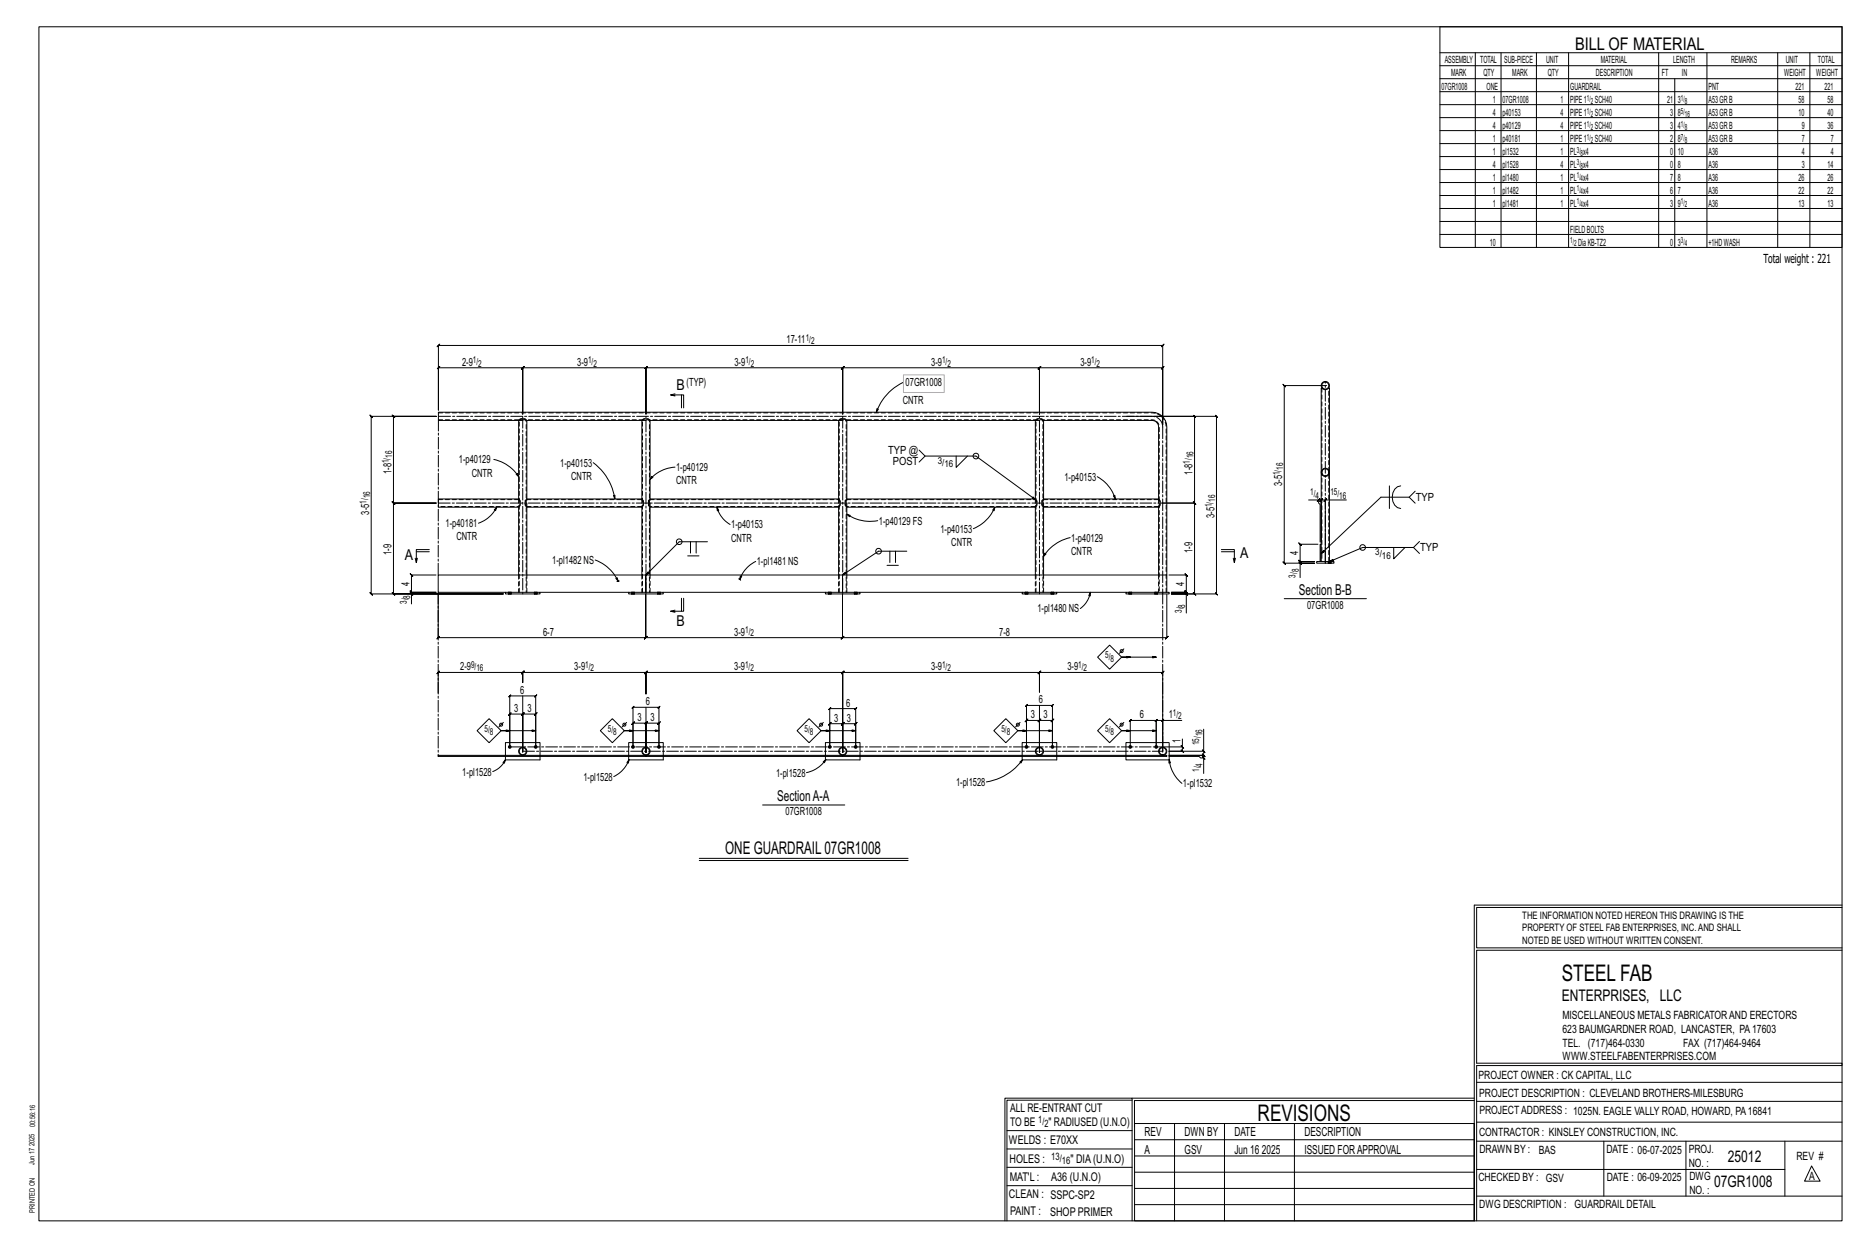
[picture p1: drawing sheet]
<svg xmlns="http://www.w3.org/2000/svg" width="914mm" height="610mm" viewBox="0 0 914 610" stroke-linecap="round" stroke-linejoin="round" font-family="sans-serif">
<g fill="none" stroke="#000" stroke-width=".49">
<path d="M19 13h883v584h-883zM705 13h197v108h-197zM705 26h197M705 32h197M705 39h197M722 26v95M735 26v95M752 26v95M768 26v95M812 26v95M820 39v82M836 26v95"/>
<path d="M870 26v95M886 26v95M705 45h197M705 51h197M705 58h197M705 64h197M705 70h197M705 77h197M705 83h197M705 89h197M705 96h197M705 102h197"/>
<path d="M705 108h197M705 115h197M215 169l-1 1 1-2v1h354v1l1-2-1 1v39v-28l1-1-1 2v-1h-60v-1l-1 2 1-1v23v-23v-1l-1 2 1-1h-96v-1l-1 2 1-1v23v-23v-1l-1 2 1-1h-97l1-1-1 2v-1v23v-23l1-1-1 2v-1h-60l1-1-2 2 1-1v23v-23l1-1-2 2 1-1h-41v-1l-1 2 1-1v21zM330 194l-2-1h7v7M330 193h-2M334 193v7M429 200h1l-1 2zM442 187a26 26 0 0 0-13 15M647 190v76M649 189h-20l-1-1 1 1v87l-1-1 1 1h14h-7v7M650 190h1v85l2-1h-1l-1 1 16-7h25l3-3M181 203l1 1h32h-21l-1-1 1 1v42l-1-1 1 2v-1h21h-21l-1-1 1 2v-1v45l-1-1 1 1h53h-64l-1-1 1 1v-87z"/>
<path d="M254 206h-39v-4h349a7 7 0 0 1 7 7v72M258 206h56M318 206h93M415 206h92M511 206h53h2l1 3v35M552 204h43v-1l1 1h-1v87v-1l1 1h-1h-22M565 204h20l-1-1 1 1v42h-1l1 1v-1h-16h16l-1-1 1 2v-1v45l-1-1 1 1h-12h8v9M242 225a19 19 0 0 1 12 8M253 232l1 1zM290 226a27 27 0 0 1 11 18M319 233l1 1-2 1zM330 229a18 18 0 0 0-12 6"/>
<path d="M450 220l3 3h25l29 21M453 223l-3 3M468 223v6l6-6M537 233a18 18 0 0 1 9 11M680 238v11M686 238a6 6 0 0 0-4 5 6 6 0 0 0 4 6M215 244h39l1 1v2l-1 1h-39zM243 248v2l-1-1zM243 248a16 16 0 0 1-9 8M254 244v-38l1-1h2l1 1v38M254 248v33M258 244l-1 1v2l1 1h56l1-1v-2l-1-1"/>
<path d="M258 244h56M258 248v33M300 242h1v2zM314 248v33M318 244v-38l-1-1h-2l-1 1v38M318 244h92l1 1v2l-1 1h-92l-1-1v-2zM318 248v33M351 248l1 2h-1zM351 248a14 14 0 0 0 6 9M411 248v33M414 244h93l1 1v2l-1 1h-92l-1-1v-2zM415 252h1v1z"/>
<path d="M415 244v-38l-1-1h-3v1v38M415 252a20 20 0 0 0 15 3M415 248v33M487 248v2h-1zM487 248a19 19 0 0 1-11 11M507 248v33M511 244l-1 1v2l1 1h56l1-1v-2l-1-1M511 244h56M511 244v-38l-1-1h-2l-1 1v38M511 248v33M545 243l1-1v2zM567 248v33"/>
<path d="M641 245h4v1l1 1v18M645 245h2h-1l1-1v1v20v-20h-1l1-1v1h2M646 244l-1 1zM648 245l1-1zM659 245h-10v31M690 243l3 3M693 240l-3 3h-14l-29 28M203 273l1 2M204 270h6M210 269h-6v6v-2M291 274a20 20 0 0 1 12 10M337 272h5"/>
<path d="M338 265v6M341 265v6M346 265h-14l-16 16M370 275a15 15 0 0 0-8 9M434 277h6M436 270v5M438 270v5M444 270h-14l-18 11M511 271h1l-1 1zM524 263a21 21 0 0 0-13 9M598 269h6v6l1-2M598 270h6"/>
<path d="M604 273v2M636 275l1 1zM645 266h-9l1 1-1-1v9v-1l1 1h-1h7h-7v-1l1 1h-1v1M646 266h1v9h-1zM646 275h-1v1h8v-1h-6M650 275h.1M650 276h.1M652 275h.1M652 276h.1M682 268v5l6-5M692 268l3 3M201 290l1 1z"/>
<path d="M213 281h-12l1 1-1-1v9v-1l1 1h-1h12h-12v-1l1 1h-1v1M215 291v21l-1 1 1-2v1h101l-1 1 2-2-1 1v-21v21l-1 1 2-2-1 1h96v1l1-2-1 1v-21v21v1l1-2-1 1h159v1l1-2-1 1v-21M246 291h-45v4M247 290h17v1h-17zM247 290h-32v-9h101v9v-9h96v9v-9h159v9M249 290h.1M249 291h.1M250 290h.1M250 291h.1M262 290h.1M262 291h.1M263 290h.1"/>
<path d="M263 291h.1M264 290h44M301 283h1l1 1zM303 284h-1M303 284h.1M308 290h17v1h-17zM309 290h.1M309 291h.1M311 290h.1M311 291h.1M322 290h.1M322 291h.1"/>
<path d="M323 290h.1M323 291h.1M325 290h79M330 299h-2M334 293v6M335 293v6h-7l2 1M362 283v1M362 284h1M362 282h1l-1 2zM404 290h17v1h-17zM406 290h.1M406 291h.1"/>
<path d="M407 290h.1M407 291h.1M418 290h.1M418 291h.1M420 290h.1M420 291h.1M421 290h79M500 290h17v1h-17zM502 290h.1M502 291h.1M503 290h.1M503 291h.1"/>
<path d="M515 290h.1M515 291h.1M516 290h.1M516 291h.1M517 290h34M534 290v2l-1-1zM534 290a12 12 0 0 1-5 8M551 290h21v1h-21zM553 290h.1M553 291h.1M554 290h.1M554 291h.1"/>
<path d="M565 290h.1M565 291h.1M567 290h.1M567 291h.1M572 281h9h-1l1 1v-1v9l-1-1 1 1h-8h8l-1-1 1 1v1M580 290l1 1zM629 293h40M543 316l6 6-6 5-6-5zM550 317l-2 3M215 339v-10l-1 1 1-2v1h41l-1 1 2-2-1 1v5v-5l-1 1 2-2-1 1h60v1l1-2-1 1v11v-11v1l1-2-1 1h97l-1 1 1-2v1v39v-39l-1 1 1-2v1h96l-1 1 1-2v1v10v-10l-1 1 1-2v1h60v1l1-2-1 1v39v-16h9M553 322h-4h17M239 352l6 5-6 6-5-6z"/>
<path d="M246 353l-2 3M250 340l-1 1 1-1h12v1l1-1h-1v25v-16h1l-1 1v-1h-6h1l-2 1 1-1v19v-19h1l-2 1 1-1h-6l-1 1 1-1v16zM250 357h-5h17M256 340v28zM300 352l6 5-6 6-6-6zM307 353l-2 3M309 347l1-1h13l-1 1 1-1v19v-11v-1l-1 1h1h-7l1-1-1 1v14v-14l1-1-1 1h-6l1-1-2 1h1v11v-19zM310 357h-4h17M316 346v22zM390 357l6-5 6 5-6 6zM403 353l-2 3M406 347l1-1-1 1h13h-1l1-1v1v18v-11l1-1-2 2 1-1h-6v-1l-1 2 1-1v14v-14v-1l-1 2 1-1h-7l1-1-1 2v-1v11z"/>
<path d="M406 357h-4h17M486 357l6-5 6 5-6 6zM499 353l-2 3M502 345v1l1-1h-1h13v1l1-1h-1v20v-13h1l-1 1v-1h-6l-1 1 1-1v16v-16l-1 1 1-1h-7h1l-1 1v-1v13zM502 357h-4h17M509 345v23zM537 357l6-5 6 5-6 6zM550 353l-2 3M553 357h-4h17M569 352h1l-1 1zM569 352h-3l-1 1 1-1v13v-13l-1 1 1-1h-13h1l-1 1v-1v13M589 357v11h-17h7l-1-1 1 1v-3"/>
<path d="M215 370h101h-101zM247 372v1h-1zM247 372a11 11 0 0 1-6 5M247 370v-7h17v7M247 370v2h17v-2M308 370v-7h17v7M308 370v2h17v-2M308 372v1h-1zM308 372a15 15 0 0 1-8 8M316 370h96h-96zM403 373l1-1v1zM404 370v-7h17v7"/>
<path d="M404 370v2h17v-2M404 372a15 15 0 0 1-9 6M412 370h159h-159zM499 373l2-1-1 1zM500 370v-7h17v7M500 370v2h17v-2M501 372a27 27 0 0 1-18 11M572 370h15l1 1h1v7M572 363h-21v7M572 372l1 1h-1zM572 372a17 17 0 0 0 7 11M572 364v8h-21v-2"/>
<path d="M578 365l1 1zM579 362v3h-12M589 370l1 1zM589 367l1 1zM589 368v2v-1l1 1h-1h-17h17v-1l1 1h-1v1M373 394h41M342 420h103M342 421h103M722 443v154M722 443h180M902 444h-179v20h179M902 465h-179v55h179v1h-179v76"/>
<path d="M554 538h-61v59M554 537h168M722 538h-167v13M723 539h179M723 530h179M493 553h61M555 550h167v47h-167zM555 558h167M575 550v47M599 550v47M634 550v47M723 549h179"/>
<path d="M723 558h179M785 558v27M825 558v27M874 558v27M493 571h61M493 562h61M555 573h167M555 566h167M723 572h151M887 570l4 8h-8zM492 597v-60h62v60M493 580h61"/>
<path d="M555 589h167M555 581h167M723 585h179"/>
<circle cx="649" cy="189" r="1.7"/>
<circle cx="649" cy="189" r="2"/>
<circle cx="478" cy="223" r="1.4"/>
<circle cx="649" cy="231" r="1.7"/>
<circle cx="649" cy="231" r="2"/>
<circle cx="332" cy="265" r="1.4"/>
<circle cx="430" cy="270" r="1.4"/>
<circle cx="667" cy="268" r="1.4"/>
<circle cx="549" cy="319" r=".7"/>
<circle cx="245" cy="355" r=".7"/>
<circle cx="306" cy="355" r=".7"/>
<circle cx="402" cy="355" r=".7"/>
<circle cx="498" cy="355" r=".7"/>
<circle cx="549" cy="355" r=".7"/>
<circle cx="256" cy="368" r="1.7"/>
<circle cx="256" cy="368" r="2"/>
<circle cx="316" cy="368" r="2"/>
<circle cx="316" cy="368" r="1.7"/>
<circle cx="413" cy="368" r="2"/>
<circle cx="413" cy="368" r="1.7"/>
<circle cx="509" cy="368" r="2"/>
<circle cx="509" cy="368" r="1.7"/>
<circle cx="569" cy="368" r="2"/>
<circle cx="569" cy="368" r="1.7"/>
</g>
<g fill="#000" stroke="#000" stroke-width=".49">
<circle cx="250" cy="365" r=".7"/>
<circle cx="262" cy="365" r=".7"/>
<circle cx="310" cy="365" r=".7"/>
<circle cx="323" cy="365" r=".7"/>
<circle cx="406" cy="365" r=".7"/>
<circle cx="419" cy="365" r=".7"/>
<circle cx="502" cy="365" r=".7"/>
<circle cx="515" cy="365" r=".7"/>
<circle cx="553" cy="365" r=".7"/>
<circle cx="566" cy="365" r=".7"/>
</g>
<g fill="none" stroke="#000" stroke-width=".49" stroke-dasharray="2 1.4">
<path d="M647 190v85M215 205h349l2 1M254 206h4M254 206v-1M254 205h1M255 205h.1M256 205l2 1v84M314 206h4M315 206v-1M315 205h.1M315 205h1M316 205h.1"/>
<path d="M317 205l1 1v84M411 206h4M411 206v-1M411 205h.1M411 205h1M412 205h.1M413 205l1 1v84M507 206h4M507 206v-1M507 205h1M508 205h.1M509 205l2 1v84"/>
<path d="M565 202h-350M566 206l1 3v81M568 203l-3-1M647 232h.1M647 230h.1M650 232h.1M650 230h.1M651 231h.1M215 244l39 1M254 244v4M254 245h.1M254 245h1"/>
<path d="M255 247l-1 1h-39M257 246l1-2M257 247h.1M258 248l-1-1M258 248h.1M258 244h56M258 248v-4M314 244v1M314 248h-56M314 244v4M314 245h.1M314 248h.1"/>
<path d="M314 245h1M315 245h.1M315 245v1M315 247l-1 1M317 246l1-2M317 247h.1M318 247h-1M318 248v-1M318 248h.1M318 244h92M318 248v-4M410 244l1 1"/>
<path d="M410 248h-92M411 244v4M411 245h.1M411 248h-1M411 245v1M411 247v1M414 246v-2M414 247h.1M414 248v-1M414 248h.1M414 244h93M415 248v-4"/>
<path d="M507 244v1M507 248h-93M507 244v4M507 245h.1M507 248h.1M507 245h1M508 245v1M508 247l-1 1M510 246l1-2M510 247h.1M511 248l-1-1M511 248h.1"/>
<path d="M511 244h56M511 248v-4M567 244v1M567 248h-56M567 244v4M567 245h.1M567 248h.1M567 245h1M568 245v1M568 247l-1 1M650 275v1M650 275h.1"/>
<path d="M650 275v-85M651 275l-1 1M651 275h.1M651 275v1zM651 276h.1M651 275v1M651 275h1M652 276h-1M652 276v-1M249 290v1M249 290h.1M250 290v1z"/>
<path d="M250 290l-1 1M250 291h-1M250 290v1M250 290h.1M250 291h.1M250 291v-1M254 281v9M254 290v-84M258 290v-9M262 290v1M262 290h.1M262 290v1z"/>
<path d="M262 291h.1M263 290v1M263 290h.1M263 291h.1M263 291v-1M309 290v1M309 290h.1M310 290l-1 1M310 290v1zM310 291h.1M310 290v1M310 290h1"/>
<path d="M311 291h-1M311 291v-1M314 281v9M315 290v-84M318 290v-9M322 290v1M322 290h.1M323 290v1zM323 290l-1 1M323 291h-1M323 290v1M323 290h.1"/>
<path d="M323 291h.1M323 291v-1M406 290v1M406 290h.1M406 290v1zM406 291h.1M407 290v1M407 290h.1M407 291h.1M407 291v-1M411 281v9M411 290v-84"/>
<path d="M415 290v-9M418 290v1M418 290h.1M419 290l-1 1M419 290v1zM419 291h.1M419 290v1M419 290h1M420 291h-1M420 291v-1M502 290v1M502 290h.1"/>
<path d="M502 290l1 1zM502 291h.1M503 290v1M503 290h.1M503 291h.1M503 291v-1M507 281v9M507 290v-84M511 290v-9M515 290v1M515 290h.1M515 290v1z"/>
<path d="M515 291h.1M516 290v1M516 290h.1M516 291h.1M516 291v-1M553 290v1M553 290h.1M553 290l1 1zM553 291h.1M554 290v1M554 290h.1M554 291h.1"/>
<path d="M554 291v-1M565 290v1M565 290h.1M566 290l-1 1M566 290v1zM566 290v1M566 291h.1M567 290h.1M567 291h.1M567 291v-1M567 281v9M571 290v-81a7 7 0 0 0-3-6"/>
<path d="M247 370h.1M256 366h.1M264 370h.1M308 370h.1M316 366h.1M325 370h.1M404 370h.1M413 366h.1M421 370h.1M500 370h.1M509 366h.1M517 370h.1"/>
<path d="M551 370h.1M569 369h.1"/>
</g>
<path d="M442 183h20v9h-20z" fill="none" stroke="#f0f" stroke-width=".5"/>
<g fill="none" stroke="#000" stroke-width=".49" stroke-dasharray="5.8 1 1 1">
<path d="M256 204v87M413 204v87M564 204h-349M569 209v82M569 209v-2l-2-2-3-1M215 246h354M649 276v-89M215 281v-75M215 290v80M316 291v-87M509 291v-87M569 290v79"/>
<path d="M250 365h316M256 368h313"/>
</g>
<g font-size="11.2">
<text x="764" y="480">STEEL FAB</text>
<text x="616" y="548">REVISIONS</text>
</g>
<g font-size="8.6">
<text x="771" y="24">BILL OF MATERIAL</text>
<text x="355" y="418">ONE GUARDRAIL07GR1008</text>
</g>
<g font-size="7.9">
<text x="765" y="490">ENTERPRISES, LLC</text>
<text x="846" y="569">25012</text>
<text x="839" y="581">07GR1008</text>
</g>
<g font-size="7.3">
<text x="331" y="191">B</text>
<text x="198" y="274">A</text>
<text x="607" y="273">A</text>
<text x="636" y="291">Section B-B</text>
<text x="331" y="306">B</text>
<text x="380" y="392">SectionA-A</text>
</g>
<g font-size="6.1">
<text x="863" y="129">Total weight : 221</text>
<text x="560" y="556">REV</text>
<text x="580" y="556">DWN BY</text>
<text x="604" y="556">DATE</text>
<text x="639" y="556">DESCRIPTION</text>
<text x="560" y="564">A</text>
<text x="580" y="564">GSV</text>
<text x="604" y="564">Jun 16</text>
<text x="618" y="564">2025</text>
<text x="639" y="564">ISSUED FORAPPROVAL</text>
</g>
<g font-size="5.9">
<text x="494" y="560">WELDS : E70XX</text>
<text x="494" y="569">HOLES :</text>
<text x="524" y="569">&quot; DIA(U.N.O)</text>
<text x="494" y="578">MAT'L :</text>
<text x="515" y="578">A36 (U.N.O)</text>
<text x="494" y="586">CLEAN : SSPC-SP2</text>
<text x="495" y="595">PAINT :</text>
<text x="514" y="595">SHOP PRIMER</text>
</g>
<g font-size="5.8">
<text x="494" y="544">ALL RE-ENTRANT CUT</text>
<text x="494" y="551">TO BE</text>
<text x="513" y="551">&quot; RADIUSED (U.N.O)</text>
</g>
<g font-size="5.6">
<text x="765" y="499">MISCELLANEOUS METALS FABRICATORAND ERECTORS</text>
<text x="765" y="505">623 BAUMGARDNER ROAD, LANCASTER, PA17603</text>
<text x="765" y="512">TEL. (717)464-0330</text>
<text x="824" y="512">FAX (717)464-9464</text>
<text x="765" y="519">WWW.STEELFABENTERPRISES.COM</text>
<text x="724" y="528">PROJECT OWNER : CK CAPITAL, LLC</text>
<text x="724" y="537">PROJECT DESCRIPTION : CLEVELAND BROTHERS-MILESBURG</text>
<text x="724" y="545">PROJECTADDRESS : 1025N. EAGLE VALLY ROAD, HOWARD, PA16841</text>
<text x="724" y="556">CONTRACTOR : KINSLEY CONSTRUCTION, INC.</text>
<text x="724" y="564">DRAWN BY :</text>
<text x="753" y="564">BAS</text>
<text x="786" y="564">DATE : 06-07-2025</text>
<text x="827" y="564">PROJ.</text>
<text x="879" y="568">REV #</text>
<text x="827" y="571">NO. :</text>
<text x="724" y="578">CHECKED BY : GSV</text>
<text x="787" y="578">DATE : 06-09-2025</text>
<text x="827" y="578">DWG</text>
<text x="886" y="578">A</text>
<text x="827" y="584">NO. :</text>
<text x="724" y="591">DWG DESCRIPTION : GUARDRAIL DETAIL</text>
</g>
<g font-size="5.5">
<text x="385" y="168">17-11</text>
<text x="226" y="179">2-9</text>
<text x="283" y="179">3-9</text>
<text x="360" y="179">3-9</text>
<text x="456" y="179">3-9</text>
<text x="529" y="179">3-9</text>
<text x="336" y="189">(TYP)</text>
<text x="443" y="189">07GR1008</text>
<text x="442" y="198">CNTR</text>
<text x="225" y="227">1-p40129</text>
<text x="435" y="222">TYP @</text>
<text x="437" y="228">POST</text>
<text x="192" y="232" transform="rotate(-90 192 232)">1-8</text>
<text x="231" y="233">CNTR</text>
<text x="274" y="228">1-p40153</text>
<text x="331" y="230">1-p40129</text>
<text x="584" y="232" transform="rotate(-90 584 232)">1-8</text>
<text x="280" y="235">CNTR</text>
<text x="331" y="237">CNTR</text>
<text x="521" y="235">1-p40153</text>
<text x="628" y="238" transform="rotate(-90 628 238)">3-5</text>
<text x="693" y="245">TYP</text>
<text x="181" y="252" transform="rotate(-90 181 252)">3-5</text>
<text x="218" y="258">1-p40181</text>
<text x="430" y="257">1-p40129 FS</text>
<text x="594" y="253" transform="rotate(-90 594 253)">3-5</text>
<text x="358" y="259">1-p40153</text>
<text x="460" y="261">1-p40153</text>
<text x="223" y="264">CNTR</text>
<text x="358" y="265">CNTR</text>
<text x="466" y="267">CNTR</text>
<text x="524" y="265">1-p40129</text>
<text x="695" y="270">TYP</text>
<text x="192" y="272" transform="rotate(-90 192 272)">1-9</text>
<text x="270" y="276">1-pl1482 NS</text>
<text x="524" y="271">CNTR</text>
<text x="584" y="271" transform="rotate(-90 584 271)">1-9</text>
<text x="635" y="272" transform="rotate(-90 635 272)">4</text>
<text x="370" y="277">1-pl1481 NS</text>
<text x="200" y="287" transform="rotate(-90 200 287)">4</text>
<text x="580" y="287" transform="rotate(-90 580 287)">4</text>
<text x="508" y="300">1-pl1480 NS</text>
<text x="640" y="298">07GR1008</text>
<text x="266" y="311">6-7</text>
<text x="359" y="311">3-9</text>
<text x="489" y="311">7-8</text>
<text x="225" y="328">2-9</text>
<text x="281" y="328">3-9</text>
<text x="359" y="328">3-9</text>
<text x="456" y="328">3-9</text>
<text x="523" y="328">3-9</text>
<text x="255" y="339">6</text>
<text x="316" y="345">6</text>
<text x="414" y="346">6</text>
<text x="509" y="344">6</text>
<text x="252" y="348">3</text>
<text x="258" y="348">3</text>
<text x="312" y="353">3</text>
<text x="318" y="353">3</text>
<text x="408" y="353">3</text>
<text x="415" y="353">3</text>
<text x="505" y="351">3</text>
<text x="511" y="351">3</text>
<text x="558" y="351">6</text>
<text x="572" y="351">1</text>
<text x="578" y="364" transform="rotate(-90 578 364)">1</text>
<text x="226" y="379">1-pl1528</text>
<text x="286" y="382">1-pl1528</text>
<text x="380" y="380">1-pl1528</text>
<text x="468" y="384">1-pl1528</text>
<text x="579" y="385">1-pl1532</text>
<text x="384" y="399">07GR1008</text>
</g>
<g font-size="5">
<text x="745" y="450">THE INFORMATION NOTED HEREON THIS DRAWING IS THE</text>
<text x="745" y="456">PROPERTY OF STEEL FAB ENTERPRISES, INC.AND SHALL</text>
<text x="745" y="462">NOTED BE USED WITHOUT WRITTEN CONSENT.</text>
<text x="508" y="550">1/</text>
<text x="511" y="551">2</text>
<text x="515" y="568">13/</text>
<text x="520" y="570">16</text>
</g>
<g font-size="4.9">
<text x="707" y="31">ASSEMBLY</text>
<text x="725" y="31">TOTAL</text>
<text x="736" y="31">SUB-PIECE</text>
<text x="757" y="31">UNIT</text>
<text x="784" y="31">MATERIAL</text>
<text x="819" y="31">LENGTH</text>
<text x="847" y="31">REMARKS</text>
<text x="874" y="31">UNIT</text>
<text x="890" y="31">TOTAL</text>
<text x="710" y="37">MARK</text>
<text x="726" y="37">QTY</text>
<text x="740" y="37">MARK</text>
<text x="758" y="37">QTY</text>
<text x="781" y="37">DESCRIPTION</text>
<text x="814" y="37">FT</text>
<text x="823" y="37">IN</text>
<text x="873" y="37">WEIGHT</text>
<text x="889" y="37">WEIGHT</text>
<text x="706" y="44">07GR1008</text>
<text x="728" y="44">ONE</text>
<text x="769" y="44">GUARDRAIL</text>
<text x="836" y="44">PNT</text>
<text x="879" y="44">221</text>
<text x="893" y="44">221</text>
<text x="731" y="50">1</text>
<text x="736" y="50">07GR1008</text>
<text x="764" y="50">1</text>
<text x="769" y="50">PIPE1</text>
<text x="781" y="50">SCH40</text>
<text x="816" y="50">21</text>
<text x="821" y="50">3</text>
<text x="836" y="50">A53GRB</text>
<text x="880" y="50">58</text>
<text x="895" y="50">58</text>
<text x="731" y="57">4</text>
<text x="736" y="57">p40153</text>
<text x="764" y="57">4</text>
<text x="769" y="57">PIPE1</text>
<text x="781" y="57">SCH40</text>
<text x="818" y="57">3</text>
<text x="821" y="57">8</text>
<text x="836" y="57">A53GRB</text>
<text x="880" y="57">10</text>
<text x="895" y="57">40</text>
<text x="731" y="63">4</text>
<text x="736" y="63">p40129</text>
<text x="764" y="63">4</text>
<text x="769" y="63">PIPE1</text>
<text x="781" y="63">SCH40</text>
<text x="818" y="63">3</text>
<text x="821" y="63">4</text>
<text x="836" y="63">A53GRB</text>
<text x="882" y="63">9</text>
<text x="895" y="63">36</text>
<text x="731" y="69">1</text>
<text x="736" y="69">p40181</text>
<text x="764" y="69">1</text>
<text x="769" y="69">PIPE1</text>
<text x="781" y="69">SCH40</text>
<text x="818" y="69">2</text>
<text x="821" y="69">8</text>
<text x="836" y="69">A53GRB</text>
<text x="882" y="69">7</text>
<text x="896" y="69">7</text>
<text x="731" y="76">1</text>
<text x="736" y="76">pl1532</text>
<text x="764" y="76">1</text>
<text x="769" y="76">PL x4</text>
<text x="818" y="76">0</text>
<text x="821" y="76">10</text>
<text x="836" y="76">A36</text>
<text x="882" y="76">4</text>
<text x="896" y="76">4</text>
<text x="731" y="82">4</text>
<text x="736" y="82">pl1528</text>
<text x="764" y="82">4</text>
<text x="769" y="82">PL x4</text>
<text x="818" y="82">0</text>
<text x="821" y="82">8</text>
<text x="836" y="82">A36</text>
<text x="882" y="82">3</text>
<text x="895" y="82">14</text>
<text x="731" y="88">1</text>
<text x="736" y="88">pl1480</text>
<text x="764" y="88">1</text>
<text x="769" y="88">PL x4</text>
<text x="818" y="88">7</text>
<text x="821" y="88">8</text>
<text x="836" y="88">A36</text>
<text x="880" y="88">26</text>
<text x="895" y="88">26</text>
<text x="731" y="95">1</text>
<text x="736" y="95">pl1482</text>
<text x="764" y="95">1</text>
<text x="769" y="95">PL x4</text>
<text x="818" y="95">6</text>
<text x="821" y="95">7</text>
<text x="836" y="95">A36</text>
<text x="880" y="95">22</text>
<text x="895" y="95">22</text>
<text x="731" y="101">1</text>
<text x="736" y="101">pl1481</text>
<text x="764" y="101">1</text>
<text x="769" y="101">PL x4</text>
<text x="818" y="101">3</text>
<text x="821" y="101">9</text>
<text x="836" y="101">A36</text>
<text x="880" y="101">13</text>
<text x="895" y="101">13</text>
<text x="769" y="114">FIELDBOLTS</text>
<text x="729" y="120">10</text>
<text x="772" y="120">DiaKB-TZ2</text>
<text x="818" y="120">0</text>
<text x="821" y="120">3</text>
<text x="836" y="120">+1HDWASH</text>
</g>
<g font-size="4.7">
<text x="394" y="167">1/</text>
<text x="397" y="168">2</text>
<text x="231" y="178">1/</text>
<text x="234" y="179">2</text>
<text x="288" y="178">1/</text>
<text x="290" y="179">2</text>
<text x="365" y="178">1/</text>
<text x="367" y="179">2</text>
<text x="461" y="178">1/</text>
<text x="464" y="179">2</text>
<text x="534" y="178">1/</text>
<text x="537" y="179">2</text>
<text x="190" y="227" transform="rotate(-90 190 227)">1/</text>
<text x="192" y="224" transform="rotate(-90 192 224)">16</text>
<text x="459" y="227">3/</text>
<text x="583" y="227" transform="rotate(-90 583 227)">1/</text>
<text x="584" y="224" transform="rotate(-90 584 224)">16</text>
<text x="462" y="229">16</text>
<text x="626" y="232" transform="rotate(-90 626 232)">1/</text>
<text x="628" y="230" transform="rotate(-90 628 230)">16</text>
<text x="181" y="244" transform="rotate(-90 181 244)">16</text>
<text x="595" y="246" transform="rotate(-90 595 246)">16</text>
<text x="641" y="242">1/</text>
<text x="644" y="244">4</text>
<text x="651" y="242">15/</text>
<text x="656" y="244">16</text>
<text x="179" y="246" transform="rotate(-90 179 246)">1/</text>
<text x="593" y="248" transform="rotate(-90 593 248)">1/</text>
<text x="673" y="272">3/</text>
<text x="676" y="273">16</text>
<text x="636" y="280" transform="rotate(-90 636 280)">8</text>
<text x="634" y="283" transform="rotate(-90 634 283)">3/</text>
<text x="201" y="293" transform="rotate(-90 201 293)">8</text>
<text x="199" y="295" transform="rotate(-90 199 295)">3/</text>
<text x="578" y="300" transform="rotate(-90 578 300)">3/</text>
<text x="580" y="297" transform="rotate(-90 580 297)">8</text>
<text x="365" y="310">1/</text>
<text x="367" y="311">2</text>
<text x="541" y="322">5/</text>
<text x="544" y="324">8</text>
<text x="231" y="327">9/</text>
<text x="233" y="328">16</text>
<text x="286" y="327">1/</text>
<text x="289" y="328">2</text>
<text x="365" y="327">1/</text>
<text x="367" y="328">2</text>
<text x="461" y="327">1/</text>
<text x="464" y="328">2</text>
<text x="528" y="327">1/</text>
<text x="530" y="328">2</text>
<text x="574" y="350">1/</text>
<text x="577" y="352">2</text>
<text x="237" y="358">5/</text>
<text x="240" y="360">8</text>
<text x="298" y="358">5/</text>
<text x="300" y="360">8</text>
<text x="394" y="358">5/</text>
<text x="396" y="360">8</text>
<text x="490" y="358">5/</text>
<text x="493" y="360">8</text>
<text x="541" y="358">5/</text>
<text x="544" y="360">8</text>
<text x="587" y="365" transform="rotate(-90 587 365)">15/</text>
<text x="589" y="360" transform="rotate(-90 589 360)">16</text>
<text x="587" y="378" transform="rotate(-90 587 378)">1/</text>
<text x="589" y="375" transform="rotate(-90 589 375)">4</text>
</g>
<g font-size="4.2">
<text x="777" y="49">1/</text>
<text x="779" y="51">2</text>
<text x="823" y="49">1/</text>
<text x="825" y="51">8</text>
<text x="777" y="56">1/</text>
<text x="779" y="57">2</text>
<text x="823" y="56">5/</text>
<text x="825" y="57">16</text>
<text x="777" y="62">1/</text>
<text x="779" y="63">2</text>
<text x="823" y="62">1/</text>
<text x="825" y="63">8</text>
<text x="777" y="68">1/</text>
<text x="779" y="70">2</text>
<text x="823" y="68">7/</text>
<text x="825" y="70">8</text>
<text x="772" y="75">3/</text>
<text x="774" y="76">8</text>
<text x="772" y="81">3/</text>
<text x="774" y="82">8</text>
<text x="772" y="87">1/</text>
<text x="774" y="89">4</text>
<text x="772" y="94">1/</text>
<text x="774" y="95">4</text>
<text x="772" y="100">1/</text>
<text x="774" y="101">4</text>
<text x="823" y="100">1/</text>
<text x="825" y="101">2</text>
<text x="769" y="119">1/</text>
<text x="823" y="119">3/</text>
<text x="770" y="121">2</text>
<text x="825" y="121">4</text>
</g>
<g font-size="3.7">
<text x="17" y="551" transform="rotate(-90 17 551)">00:56:16</text>
<text x="17" y="561" transform="rotate(-90 17 561)">2025</text>
<text x="17" y="570" transform="rotate(-90 17 570)">Jun 17</text>
<text x="17" y="593" transform="rotate(-90 17 593)">PRINTED ON</text>
</g>
</svg>
